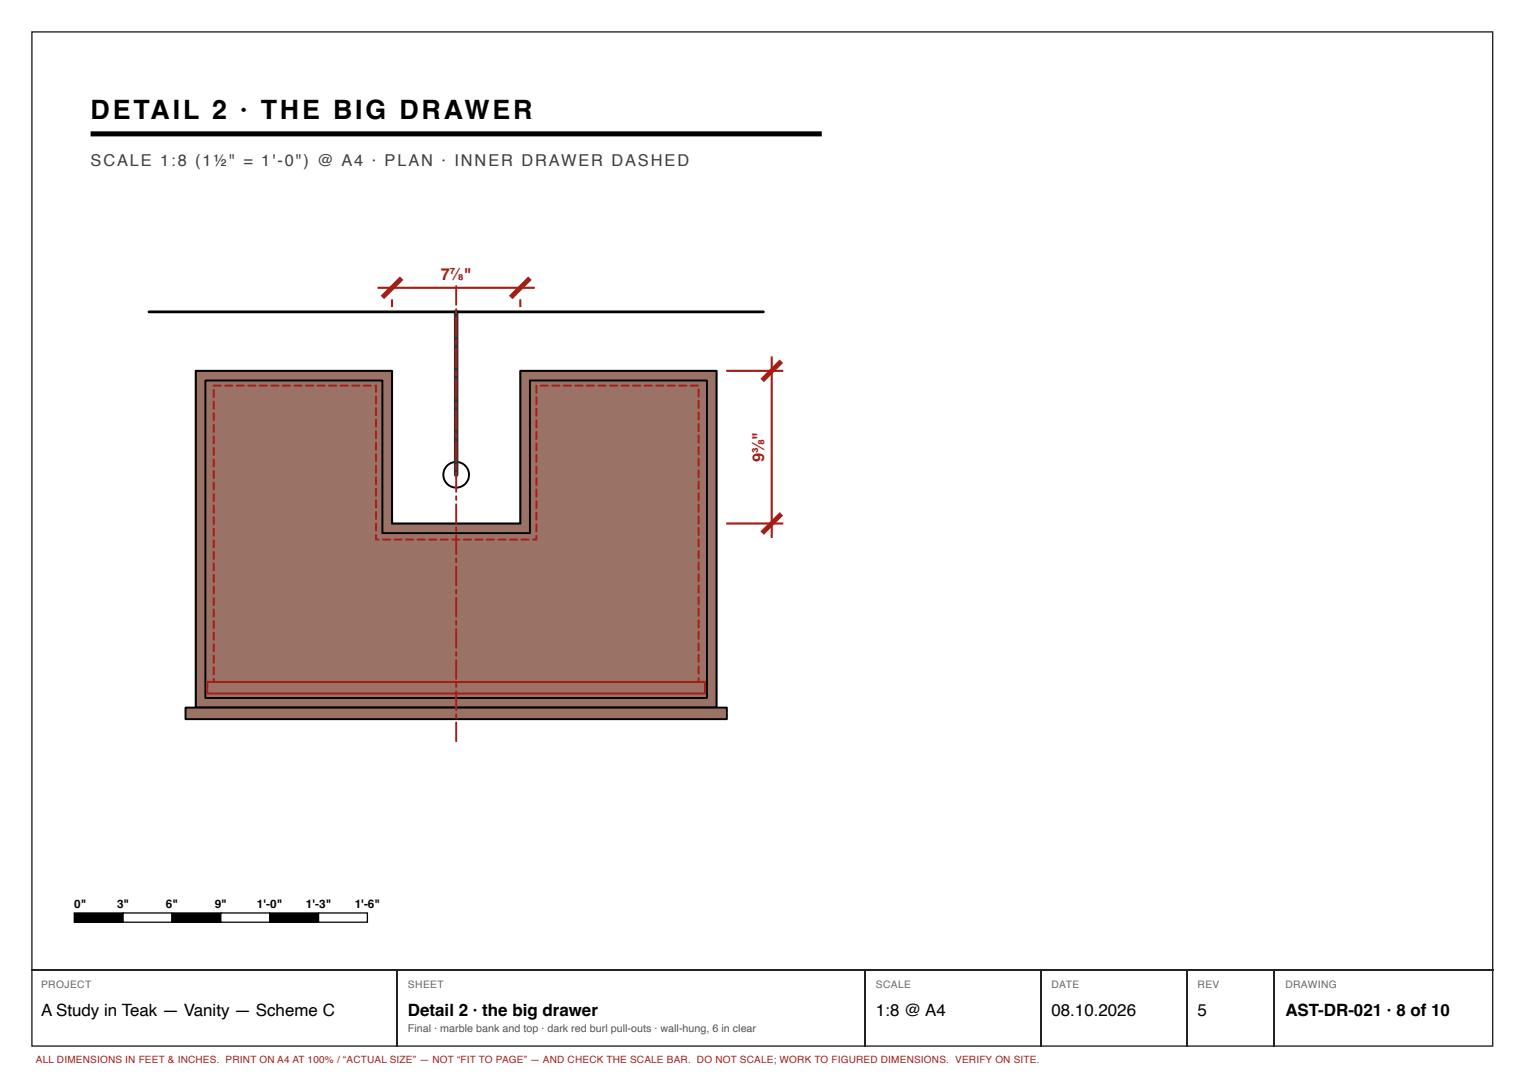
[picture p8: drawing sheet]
<svg xmlns="http://www.w3.org/2000/svg" width="297mm" height="210mm" viewBox="0 0 297 210" stroke-linecap="round" stroke-linejoin="round" font-family="sans-serif">
<path d="M6.2 6.2h284.7v197.7h-284.7z" fill="none" stroke="#222" stroke-width=".26"/>
<path d="M17.7 26.1h142.5" fill="none" stroke="#000" stroke-width=".98" stroke-linecap="butt"/>
<path d="M38.2 72.3h38.2v29.7h25v-29.7h38.3v65.6h-101.5z" fill="#9a7266"/>
<path d="M38.2 72.3h38.2v29.7h25v-29.7h38.3v65.6h-101.5z" fill="none" stroke="#000" stroke-width=".4"/>
<path d="M40 74.2h34.5v29.7h28.8v-29.7h34.5v61.8h-97.8z" fill="none" stroke="#000" stroke-width=".37"/>
<path d="M36.2 137.9h105.5v2.3h-105.5z" fill="#9a7266"/>
<path d="M36.2 137.9h105.5v2.3h-105.5z" fill="none" stroke="#000" stroke-width=".37"/>
<path d="M43.8 75h1.5a.19 .19 0 0 1 .1 .2 .19 .19 0 0 1-.1 .1h-1.5zM46 75h1.5a.19 .19 0 0 1 .2 .2 .19 .19 0 0 1-.2 .1h-1.4zM48.3 75h1.5a.19 .19 0 0 1 .1 .2 .19 .19 0 0 1-.1 .1h-1.5zM50.5 75h1.5a.19 .19 0 0 1 .2 .2 .19 .19 0 0 1-.2 .1h-1.4zM52.8 75h1.5a.19 .19 0 0 1 .1 .2 .19 .19 0 0 1-.1 .1h-1.5zM55 75h1.5a.19 .19 0 0 1 .2 .2 .19 .19 0 0 1-.2 .1h-1.4zM57.3 75h1.5a.19 .19 0 0 1 .1 .2 .19 .19 0 0 1-.1 .1h-1.5zM59.5 75h1.5a.19 .19 0 0 1 .2 .2 .19 .19 0 0 1-.2 .1h-1.4zM61.8 75h1.5a.19 .19 0 0 1 .1 .2 .19 .19 0 0 1-.1 .1h-1.5zM64 75h1.5a.19 .19 0 0 1 .2 .2 .19 .19 0 0 1-.2 .1h-1.4zM66.3 75h1.5a.19 .19 0 0 1 .1 .2 .19 .19 0 0 1-.1 .1h-1.5zM68.5 75h1.5a.19 .19 0 0 1 .2 .2 .19 .19 0 0 1-.2 .1h-1.4zM70.8 75h1.5a.19 .19 0 0 1 .1 .2 .19 .19 0 0 1-.1 .1h-1.5zM73 75l.5 .1v1.3a.19 .19 0 0 1-.2 .2 .19 .19 0 0 1-.2-.2v-1.2h.2v.1h-.2zM73.1 77.1l.4 .1v1.4a.19 .19 0 0 1-.2 .2 .19 .19 0 0 1-.2-.2zM73.1 79.4l.4 .1v1.4a.19 .19 0 0 1-.2 .2 .19 .19 0 0 1-.2-.2zM73.1 81.6l.4 .1v1.4a.19 .19 0 0 1-.2 .2 .19 .19 0 0 1-.2-.2zM73.1 83.9l.4 .1v1.4a.19 .19 0 0 1-.2 .2 .19 .19 0 0 1-.2-.2zM73.1 86.1l.4 .1v1.4a.19 .19 0 0 1-.2 .2 .19 .19 0 0 1-.2-.2zM73.1 88.4l.4 .1v1.4a.19 .19 0 0 1-.2 .2 .19 .19 0 0 1-.2-.2zM73.1 90.6l.4 .1v1.4a.19 .19 0 0 1-.2 .2 .19 .19 0 0 1-.2-.2zM73.1 92.9l.4 .1v1.4a.19 .19 0 0 1-.2 .2 .19 .19 0 0 1-.2-.2zM73.1 95.1l.4 .1v1.4a.19 .19 0 0 1-.2 .2 .19 .19 0 0 1-.2-.2zM73.1 97.4l.4 .1v1.4a.19 .19 0 0 1-.2 .2 .19 .19 0 0 1-.2-.2zM73.1 99.6l.4 .1v1.4a.19 .19 0 0 1-.2 .2 .19 .19 0 0 1-.2-.2zM73.1 101.9l.4 .1v1.4a.19 .19 0 0 1-.2 .2 .19 .19 0 0 1-.2-.2zM73.1 104.1h.3l.1 .2v.9h-.2v-.2h.5a.19 .19 0 0 1 .1 .2 .19 .19 0 0 1-.1 .1l-.7-.1zM74.5 105h1.5a.19 .19 0 0 1 .2 .2 .19 .19 0 0 1-.2 .1h-1.4zM76.8 105h1.5a.19 .19 0 0 1 .1 .2 .19 .19 0 0 1-.1 .1h-1.5zM79 105h1.5a.19 .19 0 0 1 .2 .2 .19 .19 0 0 1-.2 .1h-1.4zM81.3 105h1.5a.19 .19 0 0 1 .1 .2 .19 .19 0 0 1-.1 .1h-1.5zM83.5 105h1.5a.19 .19 0 0 1 .2 .2 .19 .19 0 0 1-.2 .1h-1.4zM85.8 105h1.5a.19 .19 0 0 1 .1 .2 .19 .19 0 0 1-.1 .1h-1.5zM88 105h1.5a.19 .19 0 0 1 .2 .2 .19 .19 0 0 1-.2 .1h-1.4zM90.3 105h1.5a.19 .19 0 0 1 .1 .2 .19 .19 0 0 1-.1 .1h-1.5zM92.5 105h1.5a.19 .19 0 0 1 .2 .2 .19 .19 0 0 1-.2 .1h-1.4zM94.8 105h1.5a.19 .19 0 0 1 .1 .2 .19 .19 0 0 1-.1 .1h-1.5zM97 105h1.5a.19 .19 0 0 1 .2 .2 .19 .19 0 0 1-.2 .1h-1.4zM99.3 105h1.5a.19 .19 0 0 1 .1 .2 .19 .19 0 0 1-.1 .1h-1.5zM101.5 105h1.5a.19 .19 0 0 1 .2 .2 .19 .19 0 0 1-.2 .1h-1.4zM104.4 104.3l.3 .1v.8l-.8 .1a.19 .19 0 0 1-.2-.1 .19 .19 0 0 1 .2-.2h.6v.2h-.2zM104.4 102l.3 .1v1.4a.19 .19 0 0 1-.2 .2 .19 .19 0 0 1-.2-.2zM104.4 99.8l.3 .1v1.4a.19 .19 0 0 1-.2 .2 .19 .19 0 0 1-.2-.2zM104.4 97.5l.3 .1v1.4a.19 .19 0 0 1-.2 .2 .19 .19 0 0 1-.2-.2zM104.4 95.3l.3 .1v1.4a.19 .19 0 0 1-.2 .2 .19 .19 0 0 1-.2-.2zM104.4 93l.3 .1v1.4a.19 .19 0 0 1-.2 .2 .19 .19 0 0 1-.2-.2zM104.4 90.8l.3 .1v1.4a.19 .19 0 0 1-.2 .2 .19 .19 0 0 1-.2-.2zM104.4 88.5l.3 .1v1.4a.19 .19 0 0 1-.2 .2 .19 .19 0 0 1-.2-.2zM104.4 86.3l.3 .1v1.4a.19 .19 0 0 1-.2 .2 .19 .19 0 0 1-.2-.2zM104.4 84l.3 .1v1.4a.19 .19 0 0 1-.2 .2 .19 .19 0 0 1-.2-.2zM104.4 81.8l.3 .1v1.4a.19 .19 0 0 1-.2 .2 .19 .19 0 0 1-.2-.2zM104.4 79.5l.3 .1v1.4a.19 .19 0 0 1-.2 .2 .19 .19 0 0 1-.2-.2zM104.4 77.3l.3 .1v1.4a.19 .19 0 0 1-.2 .2 .19 .19 0 0 1-.2-.2zM104.4 75l.3 .1v1.4a.19 .19 0 0 1-.2 .2 .19 .19 0 0 1-.2-.2zM105.3 75h1.5a.19 .19 0 0 1 .1 .2 .19 .19 0 0 1-.1 .1h-1.5zM107.5 75h1.5a.19 .19 0 0 1 .2 .2 .19 .19 0 0 1-.2 .1h-1.4zM109.8 75h1.5a.19 .19 0 0 1 .1 .2 .19 .19 0 0 1-.1 .1h-1.5zM112 75h1.5a.19 .19 0 0 1 .2 .2 .19 .19 0 0 1-.2 .1h-1.4zM114.3 75h1.5a.19 .19 0 0 1 .1 .2 .19 .19 0 0 1-.1 .1h-1.5zM116.5 75h1.5a.19 .19 0 0 1 .2 .2 .19 .19 0 0 1-.2 .1h-1.4zM118.8 75h1.5a.19 .19 0 0 1 .1 .2 .19 .19 0 0 1-.1 .1h-1.5zM121 75h1.5a.19 .19 0 0 1 .2 .2 .19 .19 0 0 1-.2 .1h-1.4zM123.3 75h1.5a.19 .19 0 0 1 .1 .2 .19 .19 0 0 1-.1 .1h-1.5zM125.5 75h1.5a.19 .19 0 0 1 .2 .2 .19 .19 0 0 1-.2 .1h-1.4zM127.8 75h1.5a.19 .19 0 0 1 .1 .2 .19 .19 0 0 1-.1 .1h-1.5zM130 75h1.5a.19 .19 0 0 1 .2 .2 .19 .19 0 0 1-.2 .1h-1.4zM132.3 75h1.5a.19 .19 0 0 1 .1 .2 .19 .19 0 0 1-.1 .1h-1.5zM134.5 75h1.5a.19 .19 0 0 1 .2 .2 .19 .19 0 0 1-.2 .1h-1.4zM136 75.8h.3v1.5a.19 .19 0 0 1-.1 .1 .19 .19 0 0 1-.2-.1zM136 78l.3 .1v1.4a.19 .19 0 0 1-.1 .2 .19 .19 0 0 1-.2-.2zM136 80.3h.3v1.5a.19 .19 0 0 1-.1 .1 .19 .19 0 0 1-.2-.1zM136 82.5l.3 .1v1.4a.19 .19 0 0 1-.1 .2 .19 .19 0 0 1-.2-.2zM136 84.8h.3v1.5a.19 .19 0 0 1-.1 .1 .19 .19 0 0 1-.2-.1zM136 87l.3 .1v1.4a.19 .19 0 0 1-.1 .2 .19 .19 0 0 1-.2-.2zM136 89.3h.3v1.5a.19 .19 0 0 1-.1 .1 .19 .19 0 0 1-.2-.1zM136 91.5l.3 .1v1.4a.19 .19 0 0 1-.1 .2 .19 .19 0 0 1-.2-.2zM136 93.8h.3v1.5a.19 .19 0 0 1-.1 .1 .19 .19 0 0 1-.2-.1zM136 96l.3 .1v1.4a.19 .19 0 0 1-.1 .2 .19 .19 0 0 1-.2-.2zM136 98.3h.3v1.5a.19 .19 0 0 1-.1 .1 .19 .19 0 0 1-.2-.1zM136 100.5l.3 .1v1.4a.19 .19 0 0 1-.1 .2 .19 .19 0 0 1-.2-.2zM136 102.8h.3v1.5a.19 .19 0 0 1-.1 .1 .19 .19 0 0 1-.2-.1zM136 105l.3 .1v1.4a.19 .19 0 0 1-.1 .2 .19 .19 0 0 1-.2-.2zM136 107.3h.3v1.5a.19 .19 0 0 1-.1 .1 .19 .19 0 0 1-.2-.1zM136 109.5l.3 .1v1.4a.19 .19 0 0 1-.1 .2 .19 .19 0 0 1-.2-.2zM136 111.8h.3v1.5a.19 .19 0 0 1-.1 .1 .19 .19 0 0 1-.2-.1zM136 114l.3 .1v1.4a.19 .19 0 0 1-.1 .2 .19 .19 0 0 1-.2-.2zM136 116.3h.3v1.5a.19 .19 0 0 1-.1 .1 .19 .19 0 0 1-.2-.1zM136 118.5l.3 .1v1.4a.19 .19 0 0 1-.1 .2 .19 .19 0 0 1-.2-.2zM136 120.8h.3v1.5a.19 .19 0 0 1-.1 .1 .19 .19 0 0 1-.2-.1zM136 123l.3 .1v1.4a.19 .19 0 0 1-.1 .2 .19 .19 0 0 1-.2-.2zM136 125.3h.3v1.5a.19 .19 0 0 1-.1 .1 .19 .19 0 0 1-.2-.1zM136 127.5l.3 .1v1.4a.19 .19 0 0 1-.1 .2 .19 .19 0 0 1-.2-.2zM136 129.8h.3v1.5a.19 .19 0 0 1-.1 .1 .19 .19 0 0 1-.2-.1zM136 132l.3 .1v.9l-.7 .1a.19 .19 0 0 1-.2-.2 .19 .19 0 0 1 .2-.2h.6v.2h-.2zM133.2 132.8l1.5-.1a.19 .19 0 0 1 .1 .2 .19 .19 0 0 1-.1 .2h-1.5zM130.9 132.8l1.5-.1a.19 .19 0 0 1 .2 .2 .19 .19 0 0 1-.2 .2h-1.4zM128.7 132.8l1.5-.1a.19 .19 0 0 1 .1 .2 .19 .19 0 0 1-.1 .2h-1.5zM126.4 132.8l1.5-.1a.19 .19 0 0 1 .2 .2 .19 .19 0 0 1-.2 .2h-1.4zM124.2 132.8l1.5-.1a.19 .19 0 0 1 .1 .2 .19 .19 0 0 1-.1 .2h-1.5zM121.9 132.8l1.5-.1a.19 .19 0 0 1 .2 .2 .19 .19 0 0 1-.2 .2h-1.4zM119.7 132.8l1.5-.1a.19 .19 0 0 1 .1 .2 .19 .19 0 0 1-.1 .2h-1.5zM117.4 132.8l1.5-.1a.19 .19 0 0 1 .2 .2 .19 .19 0 0 1-.2 .2h-1.4zM115.2 132.8l1.5-.1a.19 .19 0 0 1 .1 .2 .19 .19 0 0 1-.1 .2h-1.5zM112.9 132.8l1.5-.1a.19 .19 0 0 1 .2 .2 .19 .19 0 0 1-.2 .2h-1.4zM110.7 132.8l1.5-.1a.19 .19 0 0 1 .1 .2 .19 .19 0 0 1-.1 .2h-1.5zM108.4 132.8l1.5-.1a.19 .19 0 0 1 .2 .2 .19 .19 0 0 1-.2 .2h-1.4zM106.2 132.8l1.5-.1a.19 .19 0 0 1 .1 .2 .19 .19 0 0 1-.1 .2h-1.5zM103.9 132.8l1.5-.1a.19 .19 0 0 1 .2 .2 .19 .19 0 0 1-.2 .2h-1.4zM101.7 132.8l1.5-.1a.19 .19 0 0 1 .1 .2 .19 .19 0 0 1-.1 .2h-1.5zM99.4 132.8l1.5-.1a.19 .19 0 0 1 .2 .2 .19 .19 0 0 1-.2 .2h-1.4zM97.2 132.8l1.5-.1a.19 .19 0 0 1 .1 .2 .19 .19 0 0 1-.1 .2h-1.5zM94.9 132.8l1.5-.1a.19 .19 0 0 1 .2 .2 .19 .19 0 0 1-.2 .2h-1.4zM92.7 132.8l1.5-.1a.19 .19 0 0 1 .1 .2 .19 .19 0 0 1-.1 .2h-1.5zM90.4 132.8l1.5-.1a.19 .19 0 0 1 .2 .2 .19 .19 0 0 1-.2 .2h-1.4zM88.2 132.8l1.5-.1a.19 .19 0 0 1 .1 .2 .19 .19 0 0 1-.1 .2h-1.5zM85.9 132.8l1.5-.1a.19 .19 0 0 1 .2 .2 .19 .19 0 0 1-.2 .2h-1.4zM83.7 132.8l1.5-.1a.19 .19 0 0 1 .1 .2 .19 .19 0 0 1-.1 .2h-1.5zM81.4 132.8l1.5-.1a.19 .19 0 0 1 .2 .2 .19 .19 0 0 1-.2 .2h-1.4zM79.2 132.8l1.5-.1a.19 .19 0 0 1 .1 .2 .19 .19 0 0 1-.1 .2h-1.5zM76.9 132.8l1.5-.1a.19 .19 0 0 1 .2 .2 .19 .19 0 0 1-.2 .2h-1.4zM74.7 132.8l1.5-.1a.19 .19 0 0 1 .1 .2 .19 .19 0 0 1-.1 .2h-1.5zM72.4 132.8l1.5-.1a.19 .19 0 0 1 .2 .2 .19 .19 0 0 1-.2 .2h-1.4zM70.2 132.8l1.5-.1a.19 .19 0 0 1 .1 .2 .19 .19 0 0 1-.1 .2h-1.5zM67.9 132.8l1.5-.1a.19 .19 0 0 1 .2 .2 .19 .19 0 0 1-.2 .2h-1.4zM65.7 132.8l1.5-.1a.19 .19 0 0 1 .1 .2 .19 .19 0 0 1-.1 .2h-1.5zM63.4 132.8l1.5-.1a.19 .19 0 0 1 .2 .2 .19 .19 0 0 1-.2 .2h-1.4zM61.2 132.8l1.5-.1a.19 .19 0 0 1 .1 .2 .19 .19 0 0 1-.1 .2h-1.5zM58.9 132.8l1.5-.1a.19 .19 0 0 1 .2 .2 .19 .19 0 0 1-.2 .2h-1.4zM56.7 132.8l1.5-.1a.19 .19 0 0 1 .1 .2 .19 .19 0 0 1-.1 .2h-1.5zM54.4 132.8l1.5-.1a.19 .19 0 0 1 .2 .2 .19 .19 0 0 1-.2 .2h-1.4zM52.2 132.8l1.5-.1a.19 .19 0 0 1 .1 .2 .19 .19 0 0 1-.1 .2h-1.5zM49.9 132.8l1.5-.1a.19 .19 0 0 1 .2 .2 .19 .19 0 0 1-.2 .2h-1.4zM47.7 132.8l1.5-.1a.19 .19 0 0 1 .1 .2 .19 .19 0 0 1-.1 .2h-1.5zM45.4 132.8l1.5-.1a.19 .19 0 0 1 .2 .2 .19 .19 0 0 1-.2 .2h-1.4zM43.2 132.8l1.5-.1a.19 .19 0 0 1 .1 .2 .19 .19 0 0 1-.1 .2h-1.5zM41.5 132.2l.2-.1 .1 .2v.6h-.1v-.2h.7a.19 .19 0 0 1 .2 .2 .19 .19 0 0 1-.2 .2l-.9-.1zM41.5 129.9l.3 .1v1.4a.19 .19 0 0 1-.1 .2 .19 .19 0 0 1-.2-.2zM41.5 127.7h.3v1.5a.19 .19 0 0 1-.1 .1 .19 .19 0 0 1-.2-.1zM41.5 125.4l.3 .1v1.4a.19 .19 0 0 1-.1 .2 .19 .19 0 0 1-.2-.2zM41.5 123.2h.3v1.5a.19 .19 0 0 1-.1 .1 .19 .19 0 0 1-.2-.1zM41.5 120.9l.3 .1v1.4a.19 .19 0 0 1-.1 .2 .19 .19 0 0 1-.2-.2zM41.5 118.7h.3v1.5a.19 .19 0 0 1-.1 .1 .19 .19 0 0 1-.2-.1zM41.5 116.4l.3 .1v1.4a.19 .19 0 0 1-.1 .2 .19 .19 0 0 1-.2-.2zM41.5 114.2h.3v1.5a.19 .19 0 0 1-.1 .1 .19 .19 0 0 1-.2-.1zM41.5 111.9l.3 .1v1.4a.19 .19 0 0 1-.1 .2 .19 .19 0 0 1-.2-.2zM41.5 109.7h.3v1.5a.19 .19 0 0 1-.1 .1 .19 .19 0 0 1-.2-.1zM41.5 107.4l.3 .1v1.4a.19 .19 0 0 1-.1 .2 .19 .19 0 0 1-.2-.2zM41.5 105.2h.3v1.5a.19 .19 0 0 1-.1 .1 .19 .19 0 0 1-.2-.1zM41.5 102.9l.3 .1v1.4a.19 .19 0 0 1-.1 .2 .19 .19 0 0 1-.2-.2zM41.5 100.7h.3v1.5a.19 .19 0 0 1-.1 .1 .19 .19 0 0 1-.2-.1zM41.5 98.4l.3 .1v1.4a.19 .19 0 0 1-.1 .2 .19 .19 0 0 1-.2-.2zM41.5 96.2h.3v1.5a.19 .19 0 0 1-.1 .1 .19 .19 0 0 1-.2-.1zM41.5 93.9l.3 .1v1.4a.19 .19 0 0 1-.1 .2 .19 .19 0 0 1-.2-.2zM41.5 91.7h.3v1.5a.19 .19 0 0 1-.1 .1 .19 .19 0 0 1-.2-.1zM41.5 89.4l.3 .1v1.4a.19 .19 0 0 1-.1 .2 .19 .19 0 0 1-.2-.2zM41.5 87.2h.3v1.5a.19 .19 0 0 1-.1 .1 .19 .19 0 0 1-.2-.1zM41.5 84.9l.3 .1v1.4a.19 .19 0 0 1-.1 .2 .19 .19 0 0 1-.2-.2zM41.5 82.7h.3v1.5a.19 .19 0 0 1-.1 .1 .19 .19 0 0 1-.2-.1zM41.5 80.4l.3 .1v1.4a.19 .19 0 0 1-.1 .2 .19 .19 0 0 1-.2-.2zM41.5 78.2h.3v1.5a.19 .19 0 0 1-.1 .1 .19 .19 0 0 1-.2-.1zM41.5 75.9l.3 .1v1.4a.19 .19 0 0 1-.1 .2 .19 .19 0 0 1-.2-.2zM41.5 75h1.5a.19 .19 0 0 1 .2 .2 .19 .19 0 0 1-.2 .1h-1.4z" fill="#a51d17"/>
<path d="M40.4 132.9h97v2.3h-97z" fill="none" stroke="#a51d17" stroke-width=".37"/>
<circle cx="88.9" cy="92.5" r="2.5" fill="#fff"/>
<circle cx="88.9" cy="92.5" r="2.5" fill="none" stroke="#000" stroke-width=".37"/>
<path d="M88.9 60.8v31.7" fill="none" stroke="#333" stroke-width=".88"/>
<path d="M29 60.8h119.8" fill="none" stroke="#000" stroke-width=".54"/>
<path d="M88.8 55.6h.2l.1 .2v3.6a.19 .19 0 0 1-.2 .2 .19 .19 0 0 1-.2-.2zM88.8 60.1l.3 .1v.8a.19 .19 0 0 1-.2 .1 .19 .19 0 0 1-.2-.1zM88.8 61.7h.2l.1 .2v3.6a.19 .19 0 0 1-.2 .1 .19 .19 0 0 1-.2-.1zM88.8 66.2l.3 .1v.7a.19 .19 0 0 1-.2 .2 .19 .19 0 0 1-.2-.2zM88.8 67.8h.2l.1 .1v3.6a.19 .19 0 0 1-.2 .2 .19 .19 0 0 1-.2-.2zM88.8 72.3l.3 .1v.7a.19 .19 0 0 1-.2 .2 .19 .19 0 0 1-.2-.2zM88.8 73.9l.2-.1 .1 .2v3.6a.19 .19 0 0 1-.2 .2 .19 .19 0 0 1-.2-.2zM88.8 78.4h.3v.8a.19 .19 0 0 1-.2 .2 .19 .19 0 0 1-.2-.2zM88.8 79.9h.2l.1 .2v3.6a.19 .19 0 0 1-.2 .2 .19 .19 0 0 1-.2-.2zM88.8 84.4l.3 .1v.8a.19 .19 0 0 1-.2 .1 .19 .19 0 0 1-.2-.1zM88.8 86h.2l.1 .2v3.6a.19 .19 0 0 1-.2 .1 .19 .19 0 0 1-.2-.1zM88.8 90.5l.3 .1v.7a.19 .19 0 0 1-.2 .2 .19 .19 0 0 1-.2-.2zM88.8 92.1h.2l.1 .1v3.6a.19 .19 0 0 1-.2 .2 .19 .19 0 0 1-.2-.2zM88.8 96.6l.3 .1v.7a.19 .19 0 0 1-.2 .2 .19 .19 0 0 1-.2-.2zM88.8 98.2l.2-.1 .1 .2v3.6a.19 .19 0 0 1-.2 .2 .19 .19 0 0 1-.2-.2zM88.8 102.7h.3v.8a.19 .19 0 0 1-.2 .2 .19 .19 0 0 1-.2-.2zM88.8 104.2h.2l.1 .2v3.6a.19 .19 0 0 1-.2 .2 .19 .19 0 0 1-.2-.2zM88.8 108.7l.3 .1v.8a.19 .19 0 0 1-.2 .1 .19 .19 0 0 1-.2-.1zM88.8 110.3h.2l.1 .2v3.6a.19 .19 0 0 1-.2 .1 .19 .19 0 0 1-.2-.1zM88.8 114.8l.3 .1v.7a.19 .19 0 0 1-.2 .2 .19 .19 0 0 1-.2-.2zM88.8 116.4h.2l.1 .1v3.6a.19 .19 0 0 1-.2 .2 .19 .19 0 0 1-.2-.2zM88.8 120.9l.3 .1v.7a.19 .19 0 0 1-.2 .2 .19 .19 0 0 1-.2-.2zM88.8 122.5l.2-.1 .1 .2v3.6a.19 .19 0 0 1-.2 .2 .19 .19 0 0 1-.2-.2zM88.8 127h.3v.8a.19 .19 0 0 1-.2 .2 .19 .19 0 0 1-.2-.2zM88.8 128.5h.2l.1 .2v3.6a.19 .19 0 0 1-.2 .2 .19 .19 0 0 1-.2-.2zM88.8 133l.3 .1v.8a.19 .19 0 0 1-.2 .1 .19 .19 0 0 1-.2-.1zM88.8 134.6h.2l.1 .2v3.6a.19 .19 0 0 1-.2 .1 .19 .19 0 0 1-.2-.1zM88.8 139.1l.3 .1v.7a.19 .19 0 0 1-.2 .2 .19 .19 0 0 1-.2-.2zM88.8 140.7h.2l.1 .1v3.6a.19 .19 0 0 1-.2 .2 .19 .19 0 0 1-.2-.2z" fill="#a51d17"/>
<path d="M73.6 56.1h30.6M76.4 58.3v1.5M101.4 58.3v1.5M141.5 72.3h11.2M150.4 69.5v35.3M141.5 102h11.2" fill="none" stroke="#a51d17" stroke-width=".41"/>
<path d="M78.3 54.2l-3.8 3.8M103.3 54.2l-3.8 3.8M152.3 70.4l-3.8 3.7M152.3 100.2l-3.8 3.7" fill="none" stroke="#a51d17" stroke-width=".96" stroke-linecap="butt"/>
<path d="M14.5 177.9h9.5v1.8h-9.5z" fill="#000"/>
<path d="M14.5 177.9h9.5v1.8h-9.5z" fill="none" stroke="#000" stroke-width=".25"/>
<path d="M24 177.9h9.5v1.8h-9.5z" fill="#fff"/>
<path d="M24 177.9h9.5v1.8h-9.5zM33.5 177.9h9.5v1.8h-9.5z" fill="none" stroke="#000" stroke-width=".25"/>
<path d="M33.5 177.9h9.5v1.8h-9.5z" fill="#000"/>
<path d="M43 177.9h9.6v1.8h-9.6z" fill="#fff"/>
<path d="M43 177.9h9.6v1.8h-9.6zM52.6 177.9h9.5v1.8h-9.5z" fill="none" stroke="#000" stroke-width=".25"/>
<path d="M52.6 177.9h9.5v1.8h-9.5z" fill="#000"/>
<path d="M62.1 177.9h9.5v1.8h-9.5z" fill="#fff"/>
<path d="M62.1 177.9h9.5v1.8h-9.5z" fill="none" stroke="#000" stroke-width=".25"/>
<path d="M6.1 189h284.9M77.4 189.2v14.8M168.7 189.2v14.8M202.8 189.2v14.8M231.4 189.2v14.8M248.3 189.2v14.8" fill="none" stroke="#222" stroke-width=".26"/>
<text font-size="5.2" x="17.7" y="23.3">DETAIL 2 · THE BIG DRAWER</text>
<g font-size="3.3">
<text x="8" y="197.9">A Study in Teak — Vanity — Scheme C</text>
<text x="79.5" y="197.9">Detail 2 · the big drawer</text>
<text x="170.7" y="197.9">1:8 @ A4</text>
<text x="204.9" y="197.9">08.10.2026</text>
<text x="233.4" y="197.9">5</text>
<text x="250.5" y="197.9">AST-DR-021 · 8 of 10</text>
</g>
<text font-size="3.2" fill="#3d3d3d" x="17.7" y="32.3">SCALE 1:8 (1½&quot; = 1'-0&quot;) @ A4 · PLAN · INNER DRAWER DASHED</text>
<g font-size="3.2" fill="#a51d17">
<text x="85.9" y="54.6">7⅞&quot;</text>
<text x="148.9" y="90.1" transform="rotate(-90 148.9 90.1)">9⅜&quot;</text>
</g>
<g font-size="2.3">
<text x="14.5" y="176.9">0&quot;</text>
<text x="22.8" y="176.9">3&quot;</text>
<text x="32.3" y="176.9">6&quot;</text>
<text x="41.9" y="176.9">9&quot;</text>
<text x="50.1" y="176.9">1'-0&quot;</text>
<text x="59.6" y="176.9">1'-3&quot;</text>
<text x="69.1" y="176.9">1'-6&quot;</text>
</g>
<text font-size="2.1" fill="#555" x="79.5" y="201.1">Final · marble bank and top · dark red burl pull-outs · wall-hung, 6 in clear</text>
<g font-size="2" fill="#666">
<text x="8" y="192.6">PROJECT</text>
<text x="79.5" y="192.6">SHEET</text>
<text x="170.7" y="192.6">SCALE</text>
<text x="204.9" y="192.6">DATE</text>
<text x="233.4" y="192.6">REV</text>
<text x="250.5" y="192.6">DRAWING</text>
</g>
<text font-size="1.9" fill="#a51d17" x="7" y="207.2">ALL DIMENSIONS IN FEET &amp; INCHES. PRINT ON A4 AT 100% / “ACTUAL SIZE” — NOT “FIT TO PAGE” — AND CHECK THE SCALE BAR. DO NOT SCALE; WORK TO FIGURED DIMENSIONS. VERIFY ON SITE.</text>
</svg>
